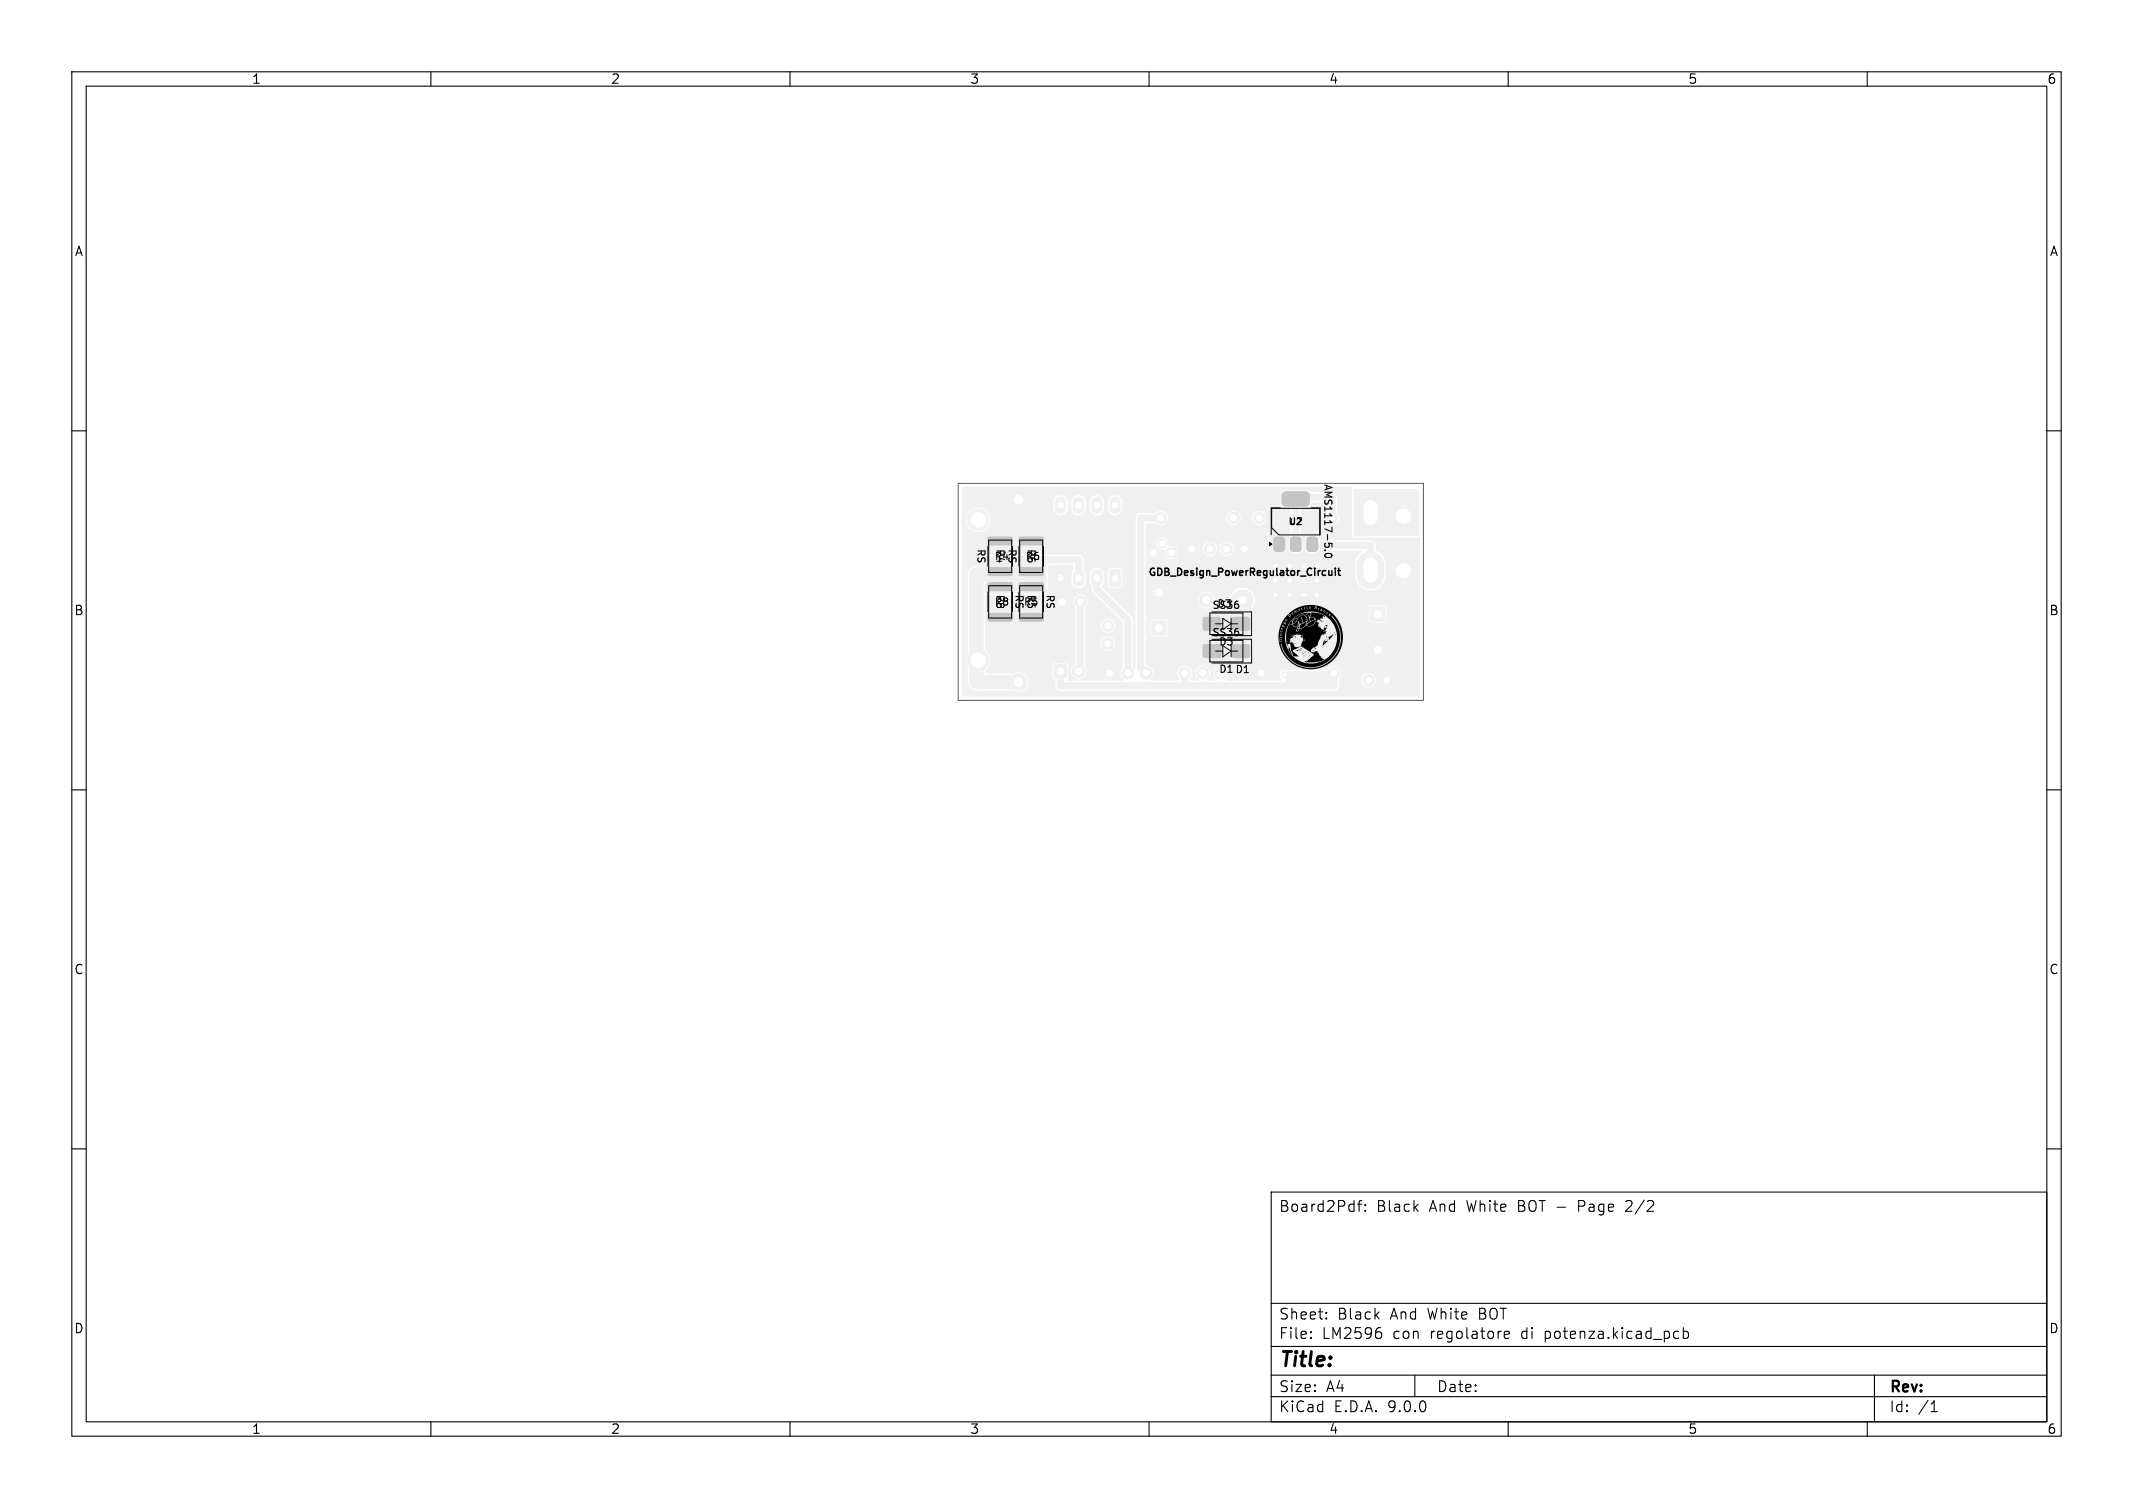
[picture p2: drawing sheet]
<svg xmlns="http://www.w3.org/2000/svg" width="297mm" height="210mm" viewBox="0 0 297 210" stroke-linecap="round" stroke-linejoin="round" font-family="sans-serif">
<g fill="#f0f0f0" stroke="#f0f0f0" stroke-width=".2">
<path d="M179.1 94.2h6.1v1.1h-6.1z"/>
<path d="M137.2 77.5h8.4v5.1h-8.4z"/>
<path d="M188.5 68.2h8.9v6.3h-8.9z"/>
</g>
<g fill="#f0f0f0" stroke="#f0f0f0" stroke-width=".14">
<path d="M169.3 93.1l.3-.2 1.1 .1 .1 .3-.1 1.1-.3 .2-1.1-.1-.1-.4z"/>
<path d="M146.8 92.6h1.8v1.8h-1.8z"/>
<path d="M154.5 79.4l1.3-.1 .3 .2v2l-.2 .2h-1.2l-.2-.1z"/>
<path d="M153.8 93.1l.3-.2 1.1 .1 .1 .3v1.1l-.4 .2-1-.1-.2-.4z"/>
<path d="M190.8 84.5h2v2h-2z"/>
<path d="M160.4 86.5h2v2h-2z"/>
<path d="M162.5 76.3h1.3v1.3h-1.3z"/>
<path d="M177.4 75l.3-.2h.9l.2 .2 .1 1.4-.2 .3-1 .1-.3-.2v-.2z"/>
<path d="M179.8 74.9l1-.1 .3 .2 .1 1.4-.2 .3-1 .1-.3-.2v-1.4z"/>
<path d="M178.7 68.6l.3-.1 3.1 .1 .2 .3v1.3l-.2 .2-.3 .1-3-.1-.2-.2-.1-.2v-1.1z"/>
<path d="M182 75l.3-.2h.9l.2 .2 .1 1.4-.2 .3-1 .1-.3-.2v-.2z"/>
<path d="M142 85.5l.1-.1h3l.2 .2v.8l-.3 .1h-3l-.1-.2z"/>
<path d="M142 81.2l.1-.1h3l.2 .3v.7l-.3 .1h-3l-.1-.2z"/>
<path d="M137.6 74.8h.2h3l.2 .2-.1 .7-.2 .2h-3l-.1-.3z"/>
<path d="M137.6 79.1l.2-.1 3 .1 .2 .2-.1 .7-.2 .2h-3l-.1-.3z"/>
<path d="M171.6 89.9l.2-.1 2.1 .1 .1 .1-.1 1.5-.1 .1-2.2-.1-.1-.2z"/>
<path d="M167.6 89.9l.2-.1 2.1 .1 .1 .1-.1 1.5-.1 .1-2.2-.1-.1-.2z"/>
<path d="M142 74.8h.1h3l.2 .2v.7l-.3 .2h-3l-.1-.3z"/>
<path d="M142 79.1l.1-.1 3 .1 .2 .2v.7l-.3 .2h-3l-.1-.3z"/>
<path d="M137.6 85.5l.2-.1h3l.2 .2-.1 .8-.2 .1h-3l-.1-.2z"/>
<path d="M137.6 81.2l.2-.1h3l.2 .3-.1 .7-.2 .1h-3l-.1-.2z"/>
<path d="M171.6 86h.2h2.1l.1 .2-.1 1.5-.1 .1-2.2-.1-.1-.2z"/>
<path d="M167.6 86h.2h2.1l.1 .2-.1 1.5-.1 .1-2.2-.1-.1-.2z"/>
<circle cx="141.8" cy="69.6" r="1.2"/>
<circle cx="141.8" cy="95" r="1.2"/>
<circle cx="183.4" cy="82.9" r="1.27"/>
<circle cx="183.3" cy="80.8" r="1.27"/>
<circle cx="183.3" cy="78.8" r="1.27"/>
<circle cx="181.6" cy="82.8" r="1.27"/>
<circle cx="181.6" cy="80.8" r="1.27"/>
<circle cx="181.6" cy="78.8" r="1.27"/>
<circle cx="179.6" cy="82.8" r="1.27"/>
<circle cx="179.6" cy="80.8" r="1.27"/>
<circle cx="179.6" cy="78.8" r="1.27"/>
<circle cx="177.6" cy="82.8" r="1.27"/>
<circle cx="177.6" cy="80.8" r="1.27"/>
<circle cx="177.6" cy="78.8" r="1.27"/>
<circle cx="167.5" cy="93.7" r=".82"/>
<circle cx="164.9" cy="93.7" r=".82"/>
<circle cx="150.2" cy="93.5" r=".9"/>
<circle cx="157" cy="93.7" r=".82"/>
<circle cx="159.6" cy="93.7" r=".82"/>
<circle cx="185.8" cy="93.7" r=".8"/>
<circle cx="175.6" cy="93.7" r=".8"/>
<circle cx="154.3" cy="87.1" r=".8"/>
<circle cx="154.3" cy="89.6" r=".8"/>
<circle cx="173.1" cy="83.6" r="1"/>
<circle cx="168" cy="83.6" r="1"/>
<circle cx="191.8" cy="90.5" r="1"/>
<circle cx="168.5" cy="76.5" r=".8"/>
<circle cx="166" cy="76.5" r=".8"/>
<circle cx="175.3" cy="72.1" r=".8"/>
<circle cx="185.5" cy="72.1" r=".8"/>
<circle cx="190.6" cy="94.7" r=".8"/>
<circle cx="193.1" cy="94.7" r=".8"/>
<circle cx="161.4" cy="82.5" r="1"/>
<circle cx="173.3" cy="76.5" r=".8"/>
<circle cx="170.8" cy="76.5" r=".8"/>
<circle cx="171.8" cy="72.1" r=".8"/>
<circle cx="161.6" cy="72.1" r=".8"/>
<circle cx="147.9" cy="83.8" r=".8"/>
<circle cx="150.4" cy="83.8" r=".8"/>
<circle cx="161.9" cy="75.7" r=".65"/>
<circle cx="160.6" cy="77" r=".65"/>
<circle cx="195.4" cy="79.5" r="1.5"/>
<circle cx="136.2" cy="91.9" r="1.5"/>
<circle cx="178.9" cy="94" r=".3"/>
<circle cx="136.2" cy="72.4" r="1.5"/>
<circle cx="195.4" cy="71.9" r="1.5"/>
</g>
<path d="M147.7 70v.8M150.2 70v.8M152.7 70v.8M155.3 70v.8M147.7 80.1v.8M150.2 80.1v.8M152.7 80.1v.8" fill="none" stroke="#f0f0f0" stroke-width="1.6"/>
<path d="M190.8 70.5v1.7M190.8 78.6v1.5" fill="none" stroke="#f0f0f0" stroke-width="3.8"/>
<path d="M168.8 86.9v3.8M173.1 83.6l-.3 .3v6.8" fill="none" stroke="#f0f0f0" stroke-width="3"/>
<path d="M139.3 79.6h4.3v-1.6h6.6v2.5M161.6 72.1h-2.8v20.9l.8 .7M182.6 75.9h8.2v3.5M185.5 72.1v-2.9h-5.1v5.8M190.3 79.5h.1M139.3 81.7h4.3M147.7 93.5v2h38.1v-1.8l-.3 .3h-6.6M150.4 83.8v9.4l-.2 .3M152.7 80.5v1.5l4.3 4.4v7.3M164.9 93.7v1.8" fill="none" stroke="#f0f0f0" stroke-width="1"/>
<path d="M141.4 80h-5.4v11.7l.2 .2-.2 .3v2.8h5.8" fill="none" stroke="#f0f0f0" stroke-width="2"/>
<path d="M134 67.8h54.2l.1 .1-.1 .3v4h-1.7v-.4l-.3-.4v-2.2l-.2-.4-.2-.2-.2-.1h-3.2l-.5-.2h-2.9a.69 .69 0 0 0-.7 .6v1.2l.2 .3 .4 .3h.7l.1 .2h-23.4l-.1-1.2a1.01 1.01 0 0 0-1-.7 1.01 1.01 0 0 0-.9 .9v1h-.6v-1.2a1.01 1.01 0 0 0-1.1-.7 1.01 1.01 0 0 0-.9 .9v1h-.5v-1.2a1.01 1.01 0 0 0-1.1-.7 1.01 1.01 0 0 0-.9 .9v1h-.5l-.1-1.2a1.01 1.01 0 0 0-1-.7 1.01 1.01 0 0 0-1 .9l.1 1.1a1 1 0 0 0 1 .8 1 1 0 0 0 1-.9h.5v.1a1 1 0 0 0 1.1 .8 1 1 0 0 0 .9-.9h.5l.1 .1a1 1 0 0 0 1 .8 1 1 0 0 0 .9-.9h.6v.1a1 1 0 0 0 1 .8 1 1 0 0 0 1-.9h23.4v1.3h-3.4v-.2a1.01 1.01 0 0 0-1.1-.9 1.01 1.01 0 0 0-.9 1.1h-1.5v-.2a1.01 1.01 0 0 0-1.6-.7 1.01 1.01 0 0 0 0 1.7 1.01 1.01 0 0 0 1.6-.8l1.5 .1a1 1 0 0 0 1.1 .8 1 1 0 0 0 .9-.9h3.4v2.4l-.2 .5v1.5h-7.7v-.2a1.01 1.01 0 0 0-1.1-.9 1.01 1.01 0 0 0-.9 1.1h-.3v-.2a1 1 0 0 0-1-1 1 1 0 0 0-1 .9h-3.5l-.2-.2h-1.1a.87 .87 0 0 0-.9-1.3 .87 .87 0 0 0-.6 1.4 .98 .98 0 0 0 1 .3l.1 1.3h1.5l.2-.2v-1.3h3.5a1 1 0 0 0 .8 1.2 1 1 0 0 0 1.2-.9h.3a1 1 0 0 0 1 .9 1 1 0 0 0 1-.9h7.7l.1 .2 .3 .2 1.2-.1 .2-.2 .1-.2v-1.5l-.3-.4v-3.8l.1-.1h.7a.81 .81 0 0 0 .7-.7h2.1l.1 1.4a1.02 1.02 0 0 0 .2 1.6 1.02 1.02 0 0 0 1.5-.8h1.7v2.4l.3 .2 9.2 .1v3.6h-4.8v-.3a2.55 2.55 0 0 0-1.4-1.6v-1l-.3-.3-.3-.1h-7.1l-.3-.4-.4-.2h-.9l-.3 .2-.1 .2v1.6l.1 .2 .3 .2h1l.5-.4h5.9l.1 .2v.1a2.1 2.1 0 0 0-1 1.6l.1 2a2.11 2.11 0 0 0 2.2 1.7 2.11 2.11 0 0 0 1.9-1.9v-1.8h4.8v5h-22.9a1.78 1.78 0 0 0-1.5-1.6 1.78 1.78 0 0 0-1.9 1l-.3 .6h-1.9l-.1-.2a1.2 1.2 0 0 0-1.9-.6 1.2 1.2 0 0 0 .3 2 1.2 1.2 0 0 0 1.7-1.2h1.9v2.9h-8.5l-.2-.1h-2.1l-.1 .1v2.1l.1 .2 2.2-.1 .1-2.2h8.5v4.6a1.7 1.7 0 0 0 1.8 1.4 1.7 1.7 0 0 0 1.6-1.6v-6.2l.2-.7 .1-.4h22.9v1h-4.7l-.1-.2h-2.1l-.1 .1-.1 2.1 .2 .2h2.2v-2.2h4.7v10.3h-6.1a1 1 0 0 0-1.4-1h-3.4v-.2a1.05 1.05 0 0 0-.9-.9 1.05 1.05 0 0 0-1.1 .6h-6.1a.75 .75 0 0 0-.5 .6 .75 .75 0 0 0 .4 .8l-.1 .1h-7.6l-.1-.1 .2-.5v-1a.61 .61 0 0 0-.5-.5h-1a.61 .61 0 0 0-.5 .6v.9l.2 .5-1.1 .1-.1-.1a1.09 1.09 0 0 0 .5-1.1 1.09 1.09 0 0 0-.9-.9 1.06 1.06 0 0 0-1.1 .7 1.06 1.06 0 0 0 .4 1.3l-.1 .1h-1.1l-.1-.1v-.2a1.05 1.05 0 0 0 .1-1.5 1.05 1.05 0 0 0-1.5 0 1.05 1.05 0 0 0 0 1.5v.2l-.1 .1h-3.9l-.1-.1a1.09 1.09 0 0 0 .5-1.1 1.09 1.09 0 0 0-.9-.9l-.2-.1v-19.6l.2-.2h1.2a1.02 1.02 0 0 0 1.4 0 1.02 1.02 0 0 0 0-1.4 1.02 1.02 0 0 0-1.4 0l-2.3 .1a.73 .73 0 0 0-.5 .8h-20.2v-.2a1.7 1.7 0 0 0-2.7-1 1.7 1.7 0 0 0 .3 2.8 1.7 1.7 0 0 0 2.4-1.6h20.2v7.2h-1.8l-.2-.3-.2-.1h-1.3l-.2 .1-.1 .3v2l.1 .3 .3 .1h1.2l.3-.2 .1-2.2h1.8v13.6l-.1 .1-.3-.3v-6.7l-.1-.3-4.1-4.1 .2-.8v-1.2a1.01 1.01 0 0 0-1.1-.7 1.01 1.01 0 0 0-.9 .9v1h-.5v-1l-.3-.7v-1.5l-.3-.4-.3-.1h-4.4l-.2-.1h-8.5l-.3 .2v1.4h-1.2a1.2 1.2 0 0 0-.9 1.1l-.1 11.2a1.75 1.75 0 0 0 .1 1.8v2.3a1.19 1.19 0 0 0 1.1 1h5.2a1.41 1.41 0 0 0 2.1-1.2 1.41 1.41 0 0 0-2.2-1.2h-3.7l-.1-.1v-.3a1.79 1.79 0 0 0 0-2.9v-7.6l8.5-.1 .2-.2v-3.8l.1-.1h3.4l.1 .6-.3 .7v1a1.01 1.01 0 0 0 1 .9 1.01 1.01 0 0 0 1-.9h.5l.3 .6 .1 .6 .1 .3 4.1 4.1v.6h-1a1.01 1.01 0 0 0-1.4-1 1.01 1.01 0 0 0-.3 1.7 1.01 1.01 0 0 0 1.6-.5l.1-.2h1v2.5h-1a1.01 1.01 0 0 0-1.4-1 1.01 1.01 0 0 0-.3 1.7 1.01 1.01 0 0 0 1.6-.5l.1-.2h1v3.3a1.1 1.1 0 0 0 .2 1.7l-.1 .1h-6a.13 .13 0 0 1-.1-.2 .13 .13 0 0 1 .1-.1 1.13 1.13 0 0 0 .7-1.6v-8.3a1.02 1.02 0 0 0 0-1.5 1.02 1.02 0 0 0-1.4 0 1.02 1.02 0 0 0 0 1.5v7.9a1.13 1.13 0 0 0-.6 1.2 1.13 1.13 0 0 0 1 .9v.1l-.1 .1-1.4-.1 .2-.3v-1.8l-.2-.2h-1.9l-.2 .2v1.8l.2 .2h.2l.1 1a.7 .7 0 0 0 .6 .6h38.2l.4-.2 .2-.3 .1-1.2 .3-.7h3.4l-.1 .1a1.01 1.01 0 0 0-.1 1.7 1.01 1.01 0 0 0 1.6-.8h6.1v2.2h-.1h-63.6l-.1-.1z" fill="#f0f0f0"/>
<g fill="#fff" stroke="#fff" stroke-width=".14">
<circle cx="195.4" cy="79.5" r="1"/>
<circle cx="136.2" cy="91.9" r="1"/>
<circle cx="178.9" cy="94" r=".15"/>
<circle cx="136.2" cy="72.4" r="1"/>
<circle cx="195.4" cy="71.9" r="1"/>
<circle cx="141.8" cy="69.6" r=".6"/>
<circle cx="141.8" cy="95" r=".6"/>
<circle cx="183.4" cy="82.9" r=".2"/>
<circle cx="183.3" cy="78.8" r=".2"/>
<circle cx="181.6" cy="82.8" r=".2"/>
<circle cx="181.6" cy="78.8" r=".2"/>
<circle cx="179.6" cy="82.8" r=".2"/>
<circle cx="179.6" cy="78.8" r=".2"/>
<circle cx="177.6" cy="82.8" r=".2"/>
<circle cx="177.6" cy="78.8" r=".2"/>
<circle cx="167.5" cy="93.7" r=".42"/>
<circle cx="164.9" cy="93.7" r=".42"/>
<circle cx="147.7" cy="93.5" r=".45"/>
<circle cx="150.2" cy="93.5" r=".45"/>
<circle cx="155.3" cy="80.5" r=".4"/>
<circle cx="152.7" cy="80.5" r=".4"/>
<circle cx="150.2" cy="80.5" r=".4"/>
<circle cx="147.7" cy="80.5" r=".4"/>
<circle cx="147.7" cy="70.4" r=".4"/>
<circle cx="150.2" cy="70.4" r=".4"/>
<circle cx="152.7" cy="70.4" r=".4"/>
<circle cx="155.3" cy="70.4" r=".4"/>
<circle cx="154.5" cy="93.7" r=".42"/>
<circle cx="157" cy="93.7" r=".42"/>
<circle cx="159.6" cy="93.7" r=".42"/>
<circle cx="185.8" cy="93.7" r=".4"/>
<circle cx="175.6" cy="93.7" r=".4"/>
<circle cx="154.3" cy="87.1" r=".4"/>
<circle cx="154.3" cy="89.6" r=".4"/>
<circle cx="173.1" cy="83.6" r=".5"/>
<circle cx="168" cy="83.6" r=".5"/>
<circle cx="191.8" cy="85.5" r=".5"/>
<circle cx="191.8" cy="90.5" r=".5"/>
<circle cx="168.5" cy="76.5" r=".4"/>
<circle cx="166" cy="76.5" r=".4"/>
<circle cx="175.3" cy="72.1" r=".4"/>
<circle cx="185.5" cy="72.1" r=".4"/>
<circle cx="190.6" cy="94.7" r=".4"/>
<circle cx="193.1" cy="94.7" r=".4"/>
<circle cx="161.4" cy="87.5" r=".5"/>
<circle cx="161.4" cy="82.5" r=".5"/>
<circle cx="173.3" cy="76.5" r=".4"/>
<circle cx="170.8" cy="76.5" r=".4"/>
<circle cx="171.8" cy="72.1" r=".4"/>
<circle cx="161.6" cy="72.1" r=".4"/>
<circle cx="147.9" cy="83.8" r=".4"/>
<circle cx="150.4" cy="83.8" r=".4"/>
<circle cx="163.1" cy="77" r=".37"/>
<circle cx="161.9" cy="75.7" r=".37"/>
<circle cx="160.6" cy="77" r=".37"/>
</g>
<path d="M190.8 70.6v1.5M190.8 78.6v1.5" fill="none" stroke="#fff" stroke-width="2"/>
<g fill="#c4c4c4" stroke="#c4c4c4" stroke-width=".14">
<path d="M177.4 75l.3-.2h.9l.2 .2 .1 1.4-.2 .3-1 .1-.3-.2v-.2z"/>
<path d="M179.8 74.9l1-.1 .3 .2 .1 1.4-.2 .3-1 .1-.3-.2v-1.4z"/>
<path d="M178.7 68.6l.3-.1 3.1 .1 .2 .3v1.3l-.2 .2-.3 .1-3-.1-.2-.2-.1-.2v-1.1z"/>
<path d="M182 75l.3-.2h.9l.2 .2 .1 1.4-.2 .3-1 .1-.3-.2v-.2z"/>
<path d="M142 85.5l.1-.1h3l.2 .2v.8l-.3 .1h-3l-.1-.2z"/>
<path d="M142 81.2l.1-.1h3l.2 .3v.7l-.3 .1h-3l-.1-.2z"/>
<path d="M137.6 74.8h.2h3l.2 .2-.1 .7-.2 .2h-3l-.1-.3z"/>
<path d="M137.6 79.1l.2-.1 3 .1 .2 .2-.1 .7-.2 .2h-3l-.1-.3z"/>
<path d="M171.6 89.9l.2-.1 2.1 .1 .1 .1-.1 1.5-.1 .1-2.2-.1-.1-.2z"/>
<path d="M167.6 89.9l.2-.1 2.1 .1 .1 .1-.1 1.5-.1 .1-2.2-.1-.1-.2z"/>
<path d="M142 74.8h.1h3l.2 .2v.7l-.3 .2h-3l-.1-.3z"/>
<path d="M142 79.1l.1-.1 3 .1 .2 .2v.7l-.3 .2h-3l-.1-.3z"/>
<path d="M137.6 85.5l.2-.1h3l.2 .2-.1 .8-.2 .1h-3l-.1-.2z"/>
<path d="M137.6 81.2l.2-.1h3l.2 .3-.1 .7-.2 .1h-3l-.1-.2z"/>
<path d="M171.6 86h.2h2.1l.1 .2-.1 1.5-.1 .1-2.2-.1-.1-.2z"/>
<path d="M167.6 86h.2h2.1l.1 .2-.1 1.5-.1 .1-2.2-.1-.1-.2z"/>
</g>
<path d="M185.4 79.5v.6M185.9 79.1v.1M185.9 79.5v.6M186.3 79.5h.3M186.4 79.1v.9l.2 .1M185.4 80v.1" fill="none" stroke="#000" stroke-width=".2"/>
<g fill="none" stroke="#000" stroke-width=".14">
<path d="M137.6 76.1v2.8M137.7 75.2h3.2v4.5h-3.2zM141 76.1v2.8M141.9 76.1v2.8M142 75.2h3.2v4.5h-3.2zM145.3 76.1v2.8M177.1 70.8h6.7v3.7h-5.7l-1-1zM178.3 70.7h-1.3v3.8M182.6 70.7h1.2v3.8M137.6 82.4v2.8M137.7 81.6h3.2v4.5h-3.2zM141 82.4v2.8"/>
<path d="M141.9 82.4v2.8M142 81.6h3.2v4.5h-3.2zM145.3 82.4v2.8M168.5 85.4h4.6v3h-4.6zM168.5 89.2h4.6v3h-4.6zM168.8 89h5.5v3.3h-5.5M168.8 85.2h5.5v3.3h-5.5M169.3 90.7h1M169.3 86.9h1M170.3 89.9l1.1 .8-1.1 .8zM170.3 86.1l1.1 .8-1.1 .8zM171.4 90.7h.9"/>
<path d="M171.4 86.1v1.6M171.4 89.9v1.6M171.4 86.9h.9"/>
</g>
<path d="M176.8 75.5l.3 .3-.3 .2z" fill="#000" stroke="#000" stroke-width=".14"/>
<g fill="#000">
<path d="M179 86.3h.1l-.1 .1zM179.4 85.6a.16 .16 0 0 1 .3 0 .16 .16 0 0 1-.1 .3zM179.5 90l-.2 .3zM179.5 90.2l.4 1-.3-.4a.31 .31 0 0 1-.2-.3 .31 .31 0 0 1 .1-.3zM179.9 89.1l.2-.1zM180.1 88.5h.1v.1zM180.1 89.7h.1zM180.1 88.9h.1zM180.3 89.9v.1zM180.3 88.5l.1 .3zM180.4 88.7l.1 .2zM180.4 88.7h.1z"/>
<path d="M180.2 86.3a.22 .22 0 0 1 .3-.2 .22 .22 0 0 1 0 .4l-.5 .4a.44 .44 0 0 1 .2-.6zM180.5 91.5v.1zM180.5 89.6v.1zM180.6 90.5l.2 .1-.2 .1zM180.7 87.5a.18 .18 0 0 1 .1 .2 .18 .18 0 0 1-.2 .1zM180.7 90.5h.1zM180 86.2a3.1 3.1 0 0 1 2.2-.9l-.3 .2 .1 .1a.38 .38 0 0 1 .5-.2l-.2 .5-.1-.2 .2 .8-.3 .3a.25 .25 0 0 0-.2 .3 .25 .25 0 0 0 .4 .1 .96 .96 0 0 0 .9-1l.1-.1-.1 .1a.49 .49 0 0 0-.8-.2l.2-.7a3.3 3.3 0 0 1 1.9 .5v.1l-.3-.1v.2a.12 .12 0 0 1 0 .2 .12 .12 0 0 1-.2-.1l-.3 .1 .3 .2-.6-.1 .1 .1-.2 .2 .4 .1-.2 .2 .1 .1-.1 .3 .4-.1-.2 .2h.3a.18 .18 0 0 0 0 .2 .18 .18 0 0 0 .2 .1l.1 .1 .2-.5v.1a.16 .16 0 0 0 .2-.1 .16 .16 0 0 0-.2-.2h.4l-.1 .2a.42 .42 0 0 1-.4 .5l.2-.1-.3 .2h.1h-3h3v.1h.2l-.1-.1h.3l-.3 .2v.2l-.1-.1v.1l-.2 .2 .2-.2a.56 .56 0 0 0-.6 .6h-2.4h2.4l-.1 .3h-2.1l-.1-.3 .1 .2h-.1h.1h-.1l-.1-1-.1 .6-.1-.2a.84 .84 0 0 0-.8-.3h.4l.1 .1h-.3h.3h.1h-.3l.4 .1h-.6l-.2 .1-.1-.4v.1h-.1h.1l-.1 .1h.1v.2l-.1-.2 .1 .2h-.1a.2 .2 0 0 0-.2 0 .2 .2 0 0 0 0 .2v-.2h.1v.1h.1h-.1v.2l-.3 .1v.4l-.3 .2 .3-.2-.1 .2h-.2l.2 .1 .3-.2-.1 .1h.1h-.2h.3l-.1 .1h.1h-.2h.2l-.3 .1 .3-.1 .1 .1h-.4h.4l.2 .2h-.2v.1l.4 .1a.51 .51 0 0 0 .7-.4l.2-.4v.1v-.2h.2v.1v-.1h2.1h-2h2l-.2 .3a.76 .76 0 0 1-.5 .7h-.3h.1l-.1 .2-.2-.1 .2 .1-.2 .2a.36 .36 0 0 0 .6 .2l-.1-.1h.3a.13 .13 0 0 1 .1 0 .13 .13 0 0 1 .1 .2l.2 .2h-.2h.2v.1l-.1-.1 .5 .5 .3 .2-.6 .3h-.4h.3l-.6 .1h-1.4v-.2l.3 .1 .8-.8 .1-.2-1.4-.9a.55 .55 0 0 0-.8 0l-.7 .4a.64 .64 0 0 0 .5 .5l.3 .3-.7-.1-.4-.9-.1-.8-.3 .1-.1 .3-.1-.7v-1.4a1.12 1.12 0 0 1 .5-1h.3a.46 .46 0 0 0 .5 .4 .46 .46 0 0 0 .4-.4 .33 .33 0 0 1-.1 .4 .48 .48 0 0 0-.1 .7l.1-.1a1.14 1.14 0 0 1 .8-.5l.3-.3 .2-.6h.2h-.1a.72 .72 0 0 0-.6-.9 .72 .72 0 0 0-.8 .5 .71 .71 0 0 1 1.2-.1 .36 .36 0 0 1 .1 .4 .36 .36 0 0 1-.4 .2l-.1 .1-.3-.8 .2 .7a.15 .15 0 0 1 0 .2 .15 .15 0 0 1-.2 .1l-.2 .1 .2-.3-.2 .3-.2-.5a.48 .48 0 0 1-.1 .6 .48 .48 0 0 1-.5 .1l-.2-.3 .4-.2 .2-.3a.24 .24 0 0 0-.1-.4 .24 .24 0 0 0-.3 .2l-.2 .3-.1 .4h-.4zM180.8 90.4l.1 .1zM180.9 90.4h.1zM180.9 87.2v.3a.16 .16 0 0 1-.2-.2 .16 .16 0 0 1 .2-.1zM180.8 90.6h.2zM179.3 85.6a4.5 4.5 0 0 1 4.8-1.1h-.8l-.2-.1h-1.2l1.2 .1v.2h-.6a.14 .14 0 0 0-.2-.2 .13 .13 0 0 0 0 .2 .13 .13 0 0 0 .2 0h.6l-.1 .1h-.9l-.1-.3v.1h-.5l.1 .3h-.3l-.1-.2h.1l-.1-.1v.1l.1 .2 .4-.1-.1-.2h.4v.2h1.2l.1-.3h.8l.4 .2-1-.1v.3h.1v-.2h.9l.6 .4h-.5l-.2-.2-.1 .2h-.2a.13 .13 0 0 0 0-.2 .13 .13 0 0 0-.2-.1l.2 .1-.2 .1h-3a.11 .11 0 0 0 .1-.1 .11 .11 0 0 0-.1-.1 .11 .11 0 0 0-.1 .1l.1 .2 .1-.1 3.3 .1v.1l-3.7-.1a.26 .26 0 0 0-.4 0l.1 .3 .1-.1-.1-.2 .1 .2 .1-.1-.1-.1 .1-.1 .1 .2h3.7l.1-.2 .1 .1-.1 .2h.1l.1-.2h.5l.3 .2h-.5a.13 .13 0 0 0-.1-.1 .13 .13 0 0 0-.1 .2 .13 .13 0 0 0 .2 .1l-.2-.1 .1-.1 .1 .1 .5-.1 .3 .3h-.4l-.2-.1 .1 .1h-.1a.11 .11 0 0 0-.1 .1 .11 .11 0 0 0 .2 .1l.1-.2h.4l.2 .2a4.5 4.5 0 0 1 1.1 3h-.3v-.1a4.2 4.2 0 0 0-1.3-3v.1a4.6 4.6 0 0 1 1.2 3.1h-.4v-.2a3.6 3.6 0 0 0-5.1-3.2h-1.1l.1-.1a.14 .14 0 0 0-.2 0 .14 .14 0 0 0 .1 .2 .14 .14 0 0 0 .1-.1h1l-.5 .3-.8-.1a.22 .22 0 0 0-.3-.2 .22 .22 0 0 0-.2 .2l.3 .3 .2-.2h.8l-.2 .1a1.12 1.12 0 0 1-1.2 .4l-.1 .1a.11 .11 0 0 0 .1-.1 .11 .11 0 0 0-.2-.1 .11 .11 0 0 0 0 .2l.1 .1 .1-.1h.7l-.4 .5-.5-.1a.15 .15 0 0 0-.2-.2 .15 .15 0 0 0-.1 .2l.3 .2 .1-.1h.4l-.2 .4-.5-.1a.14 .14 0 0 0-.2-.2 .14 .14 0 0 0-.1 .2l.3 .2 .1-.1h.4l-.2 .3h-.4l-.1-.1-.1 .1 .1-.2a.14 .14 0 0 0-.2 .2 .13 .13 0 0 0 .1 .1 .13 .13 0 0 0 .2-.1h.4l-.1 .3h-.4h-.1l-.2 .1 .1-.2-.1 .2 .2-.1v.2l.1-.2h.4v.4h-.8l.3 .1-.3 .1h.2l.1-.2h.5l-.1 .5-.4-.1-.4 .1h.8l.1 .4h-.5v-.2l-.2 .1v.1l.1-.1a.14 .14 0 0 1-.1 .2 .14 .14 0 0 1-.1-.2 .19 .19 0 0 0-.1 .2 .19 .19 0 0 0 .3 .1 .19 .19 0 0 0 .1-.2h.5v.2a3.6 3.6 0 0 0 3.8 3 3.6 3.6 0 0 0 3.4-3.5h.4v.1a4.2 4.2 0 0 1-3.8 3.9 4.2 4.2 0 0 1-4.4-3.3h-.1a4.2 4.2 0 0 0 4.6 3.4 4.2 4.2 0 0 0 3.8-4.2h.3v.3a4.5 4.5 0 0 1-6.3 3.7 4.5 4.5 0 0 1-1.4-7.2z"/>
<path d="M181.1 90.3h.1zM180.9 90.7l.2-.1zM181.1 88.6h.2v.3l-.2-.1zM181.1 90.3h.2zM181 90.5l.3-.1zM181.1 90.6l.2-.1zM180.8 90.6l.5-.3zM180.9 90.7l.4-.2zM181.4 90.8l.1-.1zM181.3 91.1l.3-.2zM181.5 91.3h.1zM181.5 91.4l.2-.1z"/>
<path d="M181.6 90.9l.3-.2zM181.7 91.3l.1-.1zM181.8 91.2l.1-.1zM181 87.1l.4-.3 .1 .1a.4 .4 0 0 1 .4-.3 1 1 0 0 1-1 .9zM182.1 91h.1zM182.1 90.9l.2-.1zM182.2 90.9l.1-.1zM182.3 91.3h.1zM182 92l.7-.6zM182.4 86.1l.4-.1a.22 .22 0 0 1 .2 .2 .22 .22 0 0 1-.2 .2h-.1a.17 .17 0 0 1-.2 .1 .17 .17 0 0 1-.1-.2zM182.7 90.6l.3-.1-.3 .2zM182.9 90.2a.15 .15 0 0 1 .2 0 .15 .15 0 0 1 .1 .2z"/>
<path d="M182.1 86.8l.9-.5a.67 .67 0 0 1-.7 .9l-.3-.1zM183.9 84.9h.1v.1zM184 86.6l.1 .1zM184 86.5l.1 .1zM184.1 86.5l.2 .1zM184.4 89.1v.1l.3-.2-.1 .1a.14 .14 0 0 0-.2 .1 .14 .14 0 0 0 .2 .2v-.2v.1l.3-.1v.1a.26 .26 0 0 1-.4 .2l-.1-.1 .2 .1-.3 .1h.3h-.2h.1l-.3 .3zM184.4 87.2l.1 .1h-.1zM184.7 88.6l.1 .2zM184.9 89.1h-.1zM185 88.7l.7-.4-.6 .8zM185.7 88.1l.1 .1zM185.9 88.3l.1 .2z"/>
<circle cx="178.5" cy="87.5" r=".05"/>
<circle cx="178.7" cy="87.1" r=".09"/>
<circle cx="178.9" cy="86.7" r=".1"/>
<circle cx="180" cy="85.4" r=".06"/>
<circle cx="180.2" cy="89.6" r=".07"/>
<circle cx="180.9" cy="84.9" r=".06"/>
<circle cx="181.1" cy="90.4" r=".04"/>
<circle cx="181.4" cy="90.8" r=".03"/>
<circle cx="182.4" cy="84.6" r=".09"/>
<circle cx="183.2" cy="84.7" r=".1"/>
<circle cx="183.2" cy="84.5" r=".08"/>
<circle cx="185.1" cy="85.7" r=".06"/>
</g>
<g fill="none" stroke="#000" stroke-width=".15">
<path d="M10 10h277v190h-277zM12 12h273v186h-273zM60 10v2M110 10v2M160 10v2M210 10v2M260 10v2M10 60h2M184.5 76.6h.1M184.5 77.2a.59 .59 0 0 1 1 .2 .57 .57 0 0 1-1-.1zM285 60h2M10 110h2"/>
<path d="M285 110h2M10 160h2M177 166h108v32h-108zM189 167.7h.6M189.6 167.2l-.3 .1-.1 .1v1.3M190.1 168.6h.1l-.1 .1M190.1 168.6h-.1l.1 .1M190.1 167.8v.1M190.1 168.6v.1M190.1 167.8h.1l-.1 .1M190.1 167.8h-.1l.1 .1M227.2 167.8l-.9 .9h.9"/>
<path d="M285 160h2M60 198v2M110 198v2M160 198v2M177 194.5h108M177 191.5h108M177 187.5h108M177 181.5h108M182.5 186.3h.1l-.1 .1M182.5 186.3v.1M182.5 185.5v.1M182.5 185.5h.1l-.1 .1"/>
<path d="M184.7 183.6v.1M184.7 183.6h-.1l.1 .1M184.7 182.8v.1M184.7 182.8h-.1l.1 .1M192.2 185.5l.2 .3v.3l-.2 .2M197 191.5v3M209.5 185.9l.7-.1-.1-.3-.4-.1-.2 .2v.7l.2 .1 .4-.1M210 198v2M233.3 185.4l.4 .1M233.7 186.3l-.4 .1M234.4 185.5l.4-.1 .3 .3v.4l-.1 .2-.2 .1-.4-.1M234.4 184.9v1.5"/>
<path d="M260 198v2M261 191.5v6.5M268.9 196.6h.8M269 195.5l.3-.4v1.5"/>
</g>
<path d="M133.4 67.3h64.8v30.2h-64.8z" fill="none" stroke="#575757" stroke-width=".14"/>
<text font-size="2.8" x="178" y="190.9">Title:</text>
<g font-size="2.1">
<text x="178" y="169">Board2Pdf:</text>
<text x="191.7" y="169">Black</text>
<text x="199.1" y="169">And</text>
<text x="204.4" y="169">White</text>
<text x="211.6" y="169">BOT -</text>
<text x="220.3" y="169">Page</text>
<text x="227.1" y="169">2/2</text>
<text x="178" y="184">Sheet:</text>
<text x="186.2" y="184">Black</text>
<text x="193.7" y="184">And</text>
<text x="199" y="184">White</text>
<text x="206.2" y="184">BOT</text>
<text x="178" y="186.7">File:</text>
<text x="184.1" y="186.7">LM2596</text>
<text x="194" y="186.7">con</text>
<text x="199.3" y="186.7">regolatore</text>
<text x="212.1" y="186.7">di</text>
<text x="215.5" y="186.7">potenza.kicad_pcb</text>
<text x="178" y="196.9">KiCad</text>
<text x="178" y="194.1">Size:</text>
<text x="184.7" y="194.1">A4</text>
<text x="185.7" y="196.9">E.D.A.</text>
<text x="193.3" y="196.9">9.0.0</text>
<text x="200" y="194.1">Date:</text>
<text x="263" y="194.3">Rev:</text>
<text x="263" y="196.9">Id:</text>
<text x="267.1" y="196.9">/1</text>
</g>
<g font-size="1.8">
<text x="35" y="11.9">1</text>
<text x="85" y="11.9">2</text>
<text x="135" y="11.9">3</text>
<text x="185" y="11.9">4</text>
<text x="235" y="11.9">5</text>
<text x="285" y="11.9">6</text>
<text x="10.3" y="35.9">A</text>
<text x="285.4" y="35.9">A</text>
<text x="10.3" y="85.9">B</text>
<text x="285.3" y="85.9">B</text>
<text x="10.3" y="135.9">C</text>
<text x="285.3" y="135.9">C</text>
<text x="10.3" y="185.9">D</text>
<text x="285.3" y="185.9">D</text>
<text x="35" y="199.9">1</text>
<text x="85" y="199.9">2</text>
<text x="135" y="199.9">3</text>
<text x="185" y="199.9">4</text>
<text x="235" y="199.9">5</text>
<text x="285" y="199.9">6</text>
</g>
<g font-size="1.4">
<text x="184.2" y="67.3" transform="rotate(90 184.2 67.3)">AMS1117-5.0</text>
<text x="135.9" y="76.4" transform="rotate(90 135.9 76.4)">RS</text>
<text x="138.5" y="76.4" transform="rotate(90 138.5 76.4)">R4</text>
<text x="140.2" y="76.4" transform="rotate(90 140.2 76.4)">RS</text>
<text x="142.9" y="76.4" transform="rotate(90 142.9 76.4)">R6</text>
<text x="179.3" y="73.3">U2</text>
<text x="138.4" y="78.2">R4</text>
<text x="138.5" y="82.7" transform="rotate(90 138.5 82.7)">R8</text>
<text x="141.2" y="82.7" transform="rotate(90 141.2 82.7)">RS</text>
<text x="142.7" y="78.2">R6</text>
<text x="142.9" y="82.7" transform="rotate(90 142.9 82.7)">R5</text>
<text x="145.5" y="82.7" transform="rotate(90 145.5 82.7)">RS</text>
<text x="159.8" y="80.3">GDB_Design_PowerRegulator_Circuit</text>
<text x="138.4" y="84.5">R8</text>
<text x="142.5" y="84.5">R5</text>
<text x="168.7" y="88.8">SS36</text>
<text x="168.7" y="85">SS36</text>
<text x="169.4" y="84.8">D3</text>
<text x="169.7" y="93.9">D1 D1</text>
<text x="169.7" y="90.1">D3</text>
</g>
</svg>
